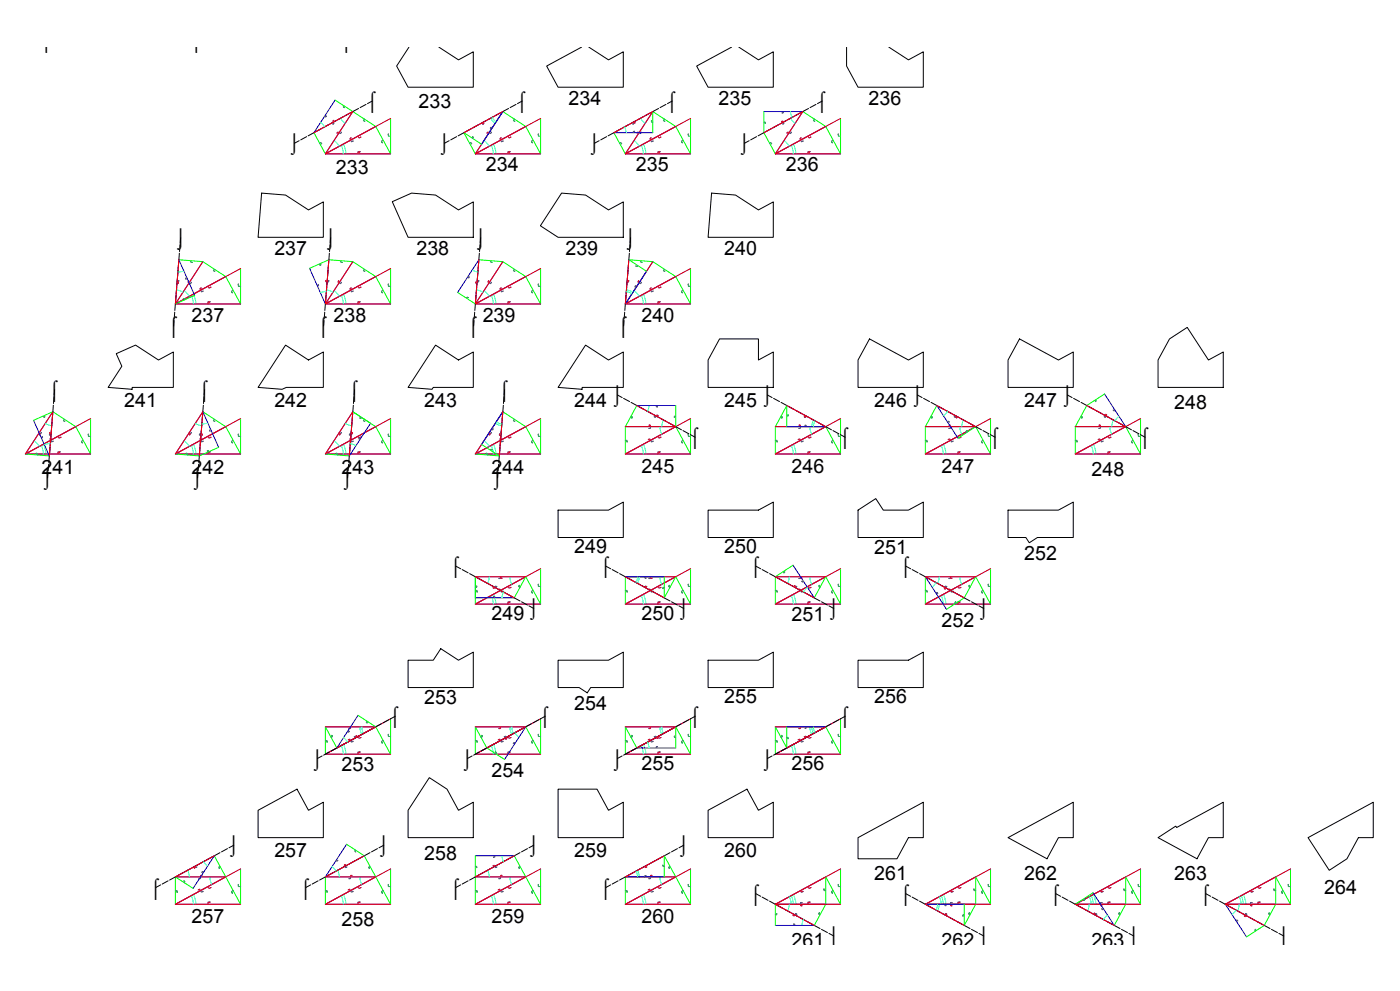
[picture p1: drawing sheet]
<svg xmlns="http://www.w3.org/2000/svg" width="1189mm" height="841mm" viewBox="0 0 1189 841" stroke-linecap="round" stroke-linejoin="round" font-family="sans-serif">
<!-- layer: BASE -->
<g fill="none" stroke="#00f" stroke-width=".85">
<path d="M285 85l-18 28 33-18-24 36M649 95h33M682 95l-24 36M682 95l-33 18M319 107l-43 24M394 113l33-18-23 36M446 107l-42 24M554 113h-33l33-18-23 36M574 107l-43 24M701 107l-43 24M276 131h56M404 131h55"/>
<path d="M531 131h55M658 131h56M172 222l-23 36M192 235l-43 23M263 228l13 30M279 220l-3 38M300 222l-24 36M319 235l-43 23M427 222l-23 36M446 235l-42 23M534 220l-3 38M554 222l-23 36"/>
<path d="M574 235l-43 23M149 258h55M165 251l-13-31-3 38M276 258h56M389 248l18-28-3 38M404 258h55M531 258h55M938 334l18 28M28 357l14 30 3-38-23 36M172 349l-23 36M172 349l-3 38M172 349l14 31"/>
<path d="M315 359l-18 28 3-38-24 36M574 344h-33l33 18M668 344l33 18M923 344l33 18M64 362l-42 23M192 362l-43 23M319 362l-43 23M446 362l-42 23M531 362h43M574 362l-43 23h55M658 362h43M701 362l-43 23h56"/>
<path d="M786 362h43M829 362l-43 23h55M829 362l-33-18 18 28M913 362h43M956 362l-43 23h56M22 385h55M149 385h55M276 385h56M404 385h55M404 385l23-36-3 38M673 480l18 27-33-18h43l-43 24h56M786 489h43l-43 24h55"/>
<path d="M786 489l33 18M786 489l18 28M404 507h33l-33-18h42l-42 24h55M564 507l-33-18h43l-43 24h55M276 617h43l-43 23h56M304 607l-18 28M404 617h42M446 617l-42 23h55M446 617l-18 28M531 617h43l-43 23h55M658 617h43l-43 23h56M541 635h33"/>
<path d="M294 717l-18 27M309 726l-33 18M404 726h33l-33 18h42l-42 23h55M564 726l-33 18h43l-43 23h55M164 754l18-28-33 18h43l-43 23h55M276 744h43l-43 23h56M701 744l-43 23M829 744l-43 23M928 758l18 27-33-18M956 744l-43 23M1083 744l-42 23M658 767h56"/>
<path d="M658 767l33 18h-33M786 767h55M786 767l33 18M913 767h56M1041 767h55M1041 767l33 18M1041 767l18 28"/>
</g>
<!-- layer: PERPENDICULAR -->
<g fill="none" stroke="#0f0" stroke-width=".85">
<path d="M285 85l34 22 13 24v-30M427 95l19 12 13 24v-30M649 95v18l9 18M682 95l19 12 13 24v-30M267 113l9 18M521 113l10 18M586 101v30l-12-24-20-12v18M409 122l-15-9 10 18M152 220l20 2 20 13 12 23v-30M263 228l16-8 21 2 19 13 13 23v-30M407 220l20 2 19 13 13 23v-30M586 228v30l-12-23-20-13-20-2 15 10"/>
<path d="M165 251l-16 7M389 248l15 10M938 334l-15 10-10 18v23M77 355v30l-13-23-19-13-17 8M172 349l20 13 12 23v-30M300 349l19 13 13 23v-30M427 349l19 13 13 23v-30M541 344l-10 18v23M574 344v18l12 23v-30M714 355v30l-13-23M796 344l-10 18v23M841 355v30l-12-23-15 10"/>
<path d="M969 355v30l-13-23M186 380l-17 7-20-2M409 377l15 10-20-2M668 362v-18l-10 18v23M22 385l20 2M276 385l21 2M673 480l-15 9v24M404 489v24M459 483v30l-13-24-9 18M531 489v24M586 483v30l-12-24-10 18v-18M714 483v30l-13-24-10 18"/>
<path d="M786 489v24M841 483v30l-12-24-10 18-15 10M304 607l15 10 13 23v-30M459 610v30l-13-23M586 610v30l-12-23v18M668 617v18l-10-18v23M714 610v30l-13-23M286 635l-10-18v23M541 635l-10-18v23M404 640v-23l9 18 15 10M294 717l15 9 23 41v-30M182 726l22 41v-30"/>
<path d="M404 726v41M437 726l22 41v-30M586 737v30l-22-41v18M714 737v30l-13-23v23l-10 18M841 737v30l-12-23v23l-10 18v-18M969 737v30l-13-23v23l-10 18M1096 737v30l-13-23v23l-9 18-15 10M164 754l-15-10v23M276 744v23M531 744v23M928 758l-15 9M658 767v18"/>
</g>
<!-- layer: HYPOTENUSE -->
<g fill="none" stroke="#f00" stroke-width=".85">
<path d="M267 113l33-18-24 36M332 101l-56 30M394 113l33-18-23 36M459 101l-55 30M521 113l33-18-23 36M586 101l-55 30M649 113l33-18-24 36M714 101l-56 30M276 131h56M404 131h55M531 131h55M658 131h56"/>
<path d="M152 220l-3 38M172 222l-23 36M204 228l-55 30M279 220l-3 38M300 222l-24 36M332 228l-56 30M407 220l-3 38M427 222l-23 36M459 228l-55 30M534 220l-3 38M554 222l-23 36M586 228l-55 30"/>
<path d="M149 258h55M276 258h56M404 258h55M531 258h55M77 355l-55 30M204 355l-55 30M332 355l-56 30M459 355l-55 30M541 344l33 18h-43M586 355l-55 30h55M668 344l33 18h-43M714 355l-56 30h56"/>
<path d="M796 344l33 18h-43M841 355l-55 30h55M923 344l33 18h-43M969 355l-56 30h56M22 385h55M22 385l23-36-3 38M149 385h55M149 385l23-36-3 38M276 385h56M276 385l24-36-3 38M404 385h55M404 385l23-36-3 38"/>
<path d="M446 489h-42l33 18M459 483l-55 30h55M574 489h-43l33 18M586 483l-55 30h55M701 489h-43l33 18M714 483l-56 30h56M829 489h-43l33 18M841 483l-55 30h55M276 617h43M332 610l-56 30h56M404 617h42M459 610l-55 30h55"/>
<path d="M531 617h43M586 610l-55 30h55M658 617h43M714 610l-56 30h56M182 726l-33 18h43M204 737l-55 30h55M309 726l-33 18h43M332 737l-56 30h56M437 726l-33 18h42M459 737l-55 30h55M564 726l-33 18h43l-43 23M586 737l-55 30"/>
<path d="M714 737l-56 30M841 737l-55 30M969 737l-56 30M1096 737l-55 30M531 767h55M658 767h56M658 767l33 18M786 767h55M786 767l33 18M913 767h56M913 767l33 18M1041 767h55"/>
<path d="M1041 767l33 18"/>
</g>
<!-- layer: Standard -->
<g fill="none" stroke="#0ff" stroke-width=".85">
<path d="M292 122l1 5 1 4M419 122l2 5v4M546 122l2 5v4M674 122l1 5 1 4M164 250l2 4v4M292 250l1 4 1 4M419 250l2 4v4M546 250l2 4v4M37 377l1 4 1 4M164 377l2 4v4M292 377l1 4 1 4M419 377l2 4v4"/>
<path d="M546 377l2 4v4M674 377l1 4 1 4M801 377l2 4v4M928 377l2 4 1 4M419 504l2 5v4M546 504l2 5v4M674 504l1 5 1 4M801 504l2 5v4M292 632l1 4 1 4M419 632l2 4v4M546 632l2 4v4M674 632l1 4 1 4"/>
<path d="M164 759l2 5v3M292 759l1 5 1 3M419 759l2 5v3M546 759l2 5v3M674 759l1 5 1 3M801 759l2 5v3M928 759l2 5 1 3M1056 759l1 5 1 3"/>
</g>
<g fill="none" stroke="#4554a5" stroke-width=".85">
<path d="M305 128l1 1h-1M306 129h-2v2M433 128v1M433 129h-2v2M560 128l1 1h-1M561 129h-2v2M687 128l1 1h-1M688 129h-2v2M178 256h.1M178 256h-1v2M305 256h1h-1M306 256h-2v2"/>
<path d="M433 256h.1M433 256h-2v2M560 256h1h-1M561 256h-2v2M51 383v1M51 383h-2v2M178 383v1M178 383h-1v2M305 383h1l-1 1M306 383h-2v2M433 383v1M433 383h-2v2"/>
<path d="M560 383h1l-1 1M561 383h-2v2M687 383h1l-1 1M688 383h-2v2M815 383v1M815 383h-2v2M942 383h1l-1 1M943 383h-2v2M433 511h.1M433 511h-2v2M560 511h1h-1M561 511h-2v2"/>
<path d="M687 511h1h-1M688 511h-2v2M815 511h.1M815 511h-2v2M305 638h1h-1M306 638h-2v2M433 638h.1M433 638h-2v2M560 638h1h-1M561 638h-2v2M687 638h1h-1M688 638h-2v2"/>
<path d="M178 765v1M178 766h-1v1M305 765l1 1h-1M306 766h-2v1M433 765v1M433 766h-2v1M560 765l1 1h-1M561 766h-2v1M687 765l1 1h-1M688 766h-2v1M815 765v1M815 766h-2v1"/>
<path d="M942 765l1 1h-1M943 766h-2v1M1069 765l1 1h-1M1070 766h-2v1"/>
</g>
<g fill="none" stroke="#139b48" stroke-width=".85">
<path d="M330 114h.1M330 114v2h2M457 114h.1M457 114v2h2M584 114h1M584 114l1 2h1M712 114h.1M712 114v2h2M202 242v-1l1 1M202 241v2h2M330 242v-1v1M330 241v2h2"/>
<path d="M457 242v-1v1M457 241v2h2M584 242v-1l1 1M584 241l1 2h1M75 369v-1v1M75 368v2h2M202 369v-1l1 1M202 368v2h2M330 369v-1v1M330 368v2h2M457 369v-1v1M457 368v2h2"/>
<path d="M584 369v-1l1 1M584 368l1 2h1M712 369v-1v1M712 368v2h2M839 369v-1v1M839 368v2h2M966 369l1-1v1M967 368v2h2M457 496h.1M457 496v2h2M584 496h1M584 496l1 2h1"/>
<path d="M712 496h.1M712 496v2h2M839 496h.1M839 496v2h2M330 624v-1v1M330 623v2h2M457 624v-1v1M457 623v2h2M584 624v-1l1 1M584 623l1 2h1M712 624v-1v1M712 623v2h2"/>
<path d="M202 751h1M202 751v1h2M330 751h.1M330 751v1h2M457 751h.1M457 751v1h2M584 751h1M584 751l1 1h1M712 751h.1M712 751v1h2M839 751h.1M839 751v1h2"/>
<path d="M966 751h1M967 751v1h2M1094 751h.1M1094 751v1h2"/>
</g>
<g fill="none" stroke="#cd2027" stroke-width=".85">
<path d="M304 116l1 1 2-1h-1M307 116l-1 1M431 116l1 1 2-1h-1M434 116l-1 1M559 116l1 1 1-1M561 116v1M686 116l1 1 2-1h-1M689 116l-1 1M177 243l1 2 1-1M179 244h.1M304 243l1 2 2-1h-1M307 244h-1"/>
<path d="M431 243l1 2 2-1h-1M434 244h-1M559 243l1 2 1-1M561 244h.1M49 370l1 2 2-1h-1M52 371h-1M177 370l1 2 1-1M179 371h.1M304 370l1 2 2-1h-1M307 371h-1M431 370l1 2 2-1h-1M434 371h-1"/>
<path d="M559 370l1 2 1-1M561 371h.1M686 370l1 2 2-1h-1M689 371h-1M813 370l1 2 2-1h-1M816 371h.1M941 370l1 2 1-1M943 371h.1M431 498l1 1 2-1-1 1M434 498l-1 1M559 498l1 1 1-1v1M561 498v1"/>
<path d="M686 498l1 1 2-1-1 1M689 498l-1 1M813 498l1 1 2-1-1 1M816 498v1M304 625l1 2 2-1h-1M307 626h-1M431 625l1 2 2-1h-1M434 626h-1M559 625l1 2 1-1M561 626h.1M686 625l1 2 2-1h-1M689 626h-1"/>
<path d="M177 752l1 2 1-1M179 753v1M304 752l1 2 2-1h-1M307 753l-1 1M431 752l1 2 2-1h-1M434 753l-1 1M559 752l1 2 1-1M561 753v1M686 752l1 2 2-1h-1M689 753l-1 1M813 752l1 2 2-1h-1M816 753v1"/>
<path d="M941 752l1 2 1-1M943 753v1M1068 752l1 2 2-1h-1M1071 753l-1 1"/>
</g>
<!-- layer: 0 -->
<g fill="none" stroke="#0ff" stroke-width=".85">
<path d="M418 100l3 3M671 95l2 5M272 104l4 4M284 119l4 5M289 100l4 5M411 119l4 5M417 100l4 5M530 108l2 5M538 119l5 5M544 100l4 5M666 119l4 5M671 100l4 5"/>
<path d="M290 123l1 3 1 5M417 123l1 3 1 5M544 123l2 3v5M672 123l1 3 1 5M156 230l-5 1M401 229l5 2M150 246l5 2M156 247l5 5M162 251l2 3v4M277 248h-5M277 246l6 2M284 247l4 5"/>
<path d="M290 251l1 3 1 4M405 246l5 2M411 247l4 5M417 251l1 3 1 4M532 248l5 1M532 246l5 2M538 247l5 5M544 251l2 3v4M38 359l6 2M166 359l5 2M176 359l-5 1M293 359l6 2"/>
<path d="M421 359l5 2M421 358l5 2M551 344l-1 5M563 356l-1 6M691 356l-2 6M692 357l-1 5M805 349l-4 4M818 356l-1 6M946 356l-2 6M950 353l-3 4M29 374l4 5M35 378l1 3 1 4"/>
<path d="M43 377h-5M156 374l5 5M162 378l2 3v4M284 374l4 5M290 378l1 3 1 4M297 377l5 1M411 374l4 5M417 378l1 3 1 4M544 378l2 3v4M560 362l2 6M672 378l1 3 1 4M688 362l1 6"/>
<path d="M799 378l1 3 1 4M815 362l2 6M927 378l1 3v4M942 362l2 6M415 489l-1 6M433 489l2 7M541 489l-1 5M543 489l-2 6M560 489l2 7M670 489l-1 6M686 499l-4 3M688 489l1 7"/>
<path d="M795 494l-4 4M798 489l-2 6M815 489l2 7M417 505l1 4 1 4M428 502l-2 5M544 505l2 4v4M672 505l1 4 1 4M799 505l1 4 1 4M306 617l1 6M307 617l2 5M433 617l2 6M435 617l1 5"/>
<path d="M560 617l2 6M562 617l1 5M688 617l1 6M689 617l2 5M691 617l1 5M290 633l1 3 1 4M292 626l3 4M417 633l1 3 1 4M437 622l4 4M544 633l2 3v4M550 630l1 5M672 633l1 3 1 4"/>
<path d="M159 739l2 5M173 731l3 4M282 735l3 4M287 739l1 5M414 739l1 5M426 726l2 5M540 739l1 5M541 739l2 5M178 744l2 7M306 744l1 7M433 744l2 7M560 744l2 7"/>
<path d="M162 760l2 3v4M290 760l1 3 1 4M417 760l1 3 1 4M544 760l2 3v4M670 767l-1 6M670 761l2 6M672 760l1 3 1 4M796 767l-1 5M798 767l-2 6M798 761l1 6M799 760l1 3 1 4M925 767l-1 6"/>
<path d="M925 761l2 6M927 760l1 3v4M941 777l-4 3M1050 772l-4 4M1052 767l-1 6M1052 761l2 6M1054 760l1 3 1 4M682 780l-1 5"/>
</g>
<g fill="none" stroke="#4554a5" stroke-width=".85">
<path d="M277 99h.1M277 98v1h-1M664 96h.1M665 95v1h-1M283 105h.1M283 104l1 1h-1M290 113v-1v1M290 112l-1 1h-1M298 119v1h2M299 120h1M410 105h.1M410 104l1 1h-1"/>
<path d="M417 109h.1M417 113v-1v1M417 112v1h-2M418 109l-1-1-1 1M425 119l1 1h1M427 120h.1M538 105h.1M538 104v1h-1M539 111v1M539 111h-1v2M544 113l1-1v1M545 112l-1 1h-1"/>
<path d="M552 119l1 1h2M554 120h1h-1M665 105h.1M665 104l1 1h-1M672 113v-1v1M672 112l-1 1h-1M680 119l1 1h1M681 120h1M152 238h.1M152 238v1h-2M158 237h.1M159 236h-1v1"/>
<path d="M162 240h1h-1M163 240l-1 1-1-1M279 238h.1M279 238v1h-1M290 240h.1M290 240l-1 1-1-1M398 234l1 1-1 1M398 236h.1M406 238h1M407 238l-1 1h-1M417 240h.1M417 240v1l-2-1"/>
<path d="M534 238h.1M534 238v1h-1M544 240h1M545 240l-1 1-1-1M170 246l1 2 2-1M172 247h1h-1M270 241l1 1-1 1M270 242h.1M298 246v2l2-1M299 247h1M425 246l1 2 1-1M427 247h.1"/>
<path d="M539 243h1M540 243h-1l1 1M552 246l1 2 2-1M554 247h1h-1M556 354h.1M557 353v1h-1M557 344v1h1M558 345h.1M683 354h.1M685 353l-1 1h-1M805 358v-1l1 1M806 358h.1"/>
<path d="M811 354h.1M812 353l-1 1h-1M938 354h.1M939 353v1h-1M945 348l1 1 1-1M946 348h-1M35 367h.1M35 367l-1 1-1-1M36 370v1l-1 1M36 371h.1M42 369h.1M43 374l1 1 1-1"/>
<path d="M43 368h-1v1M45 374v1M162 367h1h-1M163 367l-1 1-1-1M169 369h1M170 374l1 1 2-1M171 368h-2v1M172 374h1l-1 1M178 366h.1M179 365h-1v1M290 367h.1M290 367l-1 1-1-1"/>
<path d="M297 369h.1M298 374v1l2-1M298 368h-1v1M299 374h1v1M305 372h.1M305 371v1l1 1M417 367h.1M417 367v1l-2-1M418 363l1 1-1 1M418 365h1M424 369h.1M425 374l1 1 1-1"/>
<path d="M425 368h-1v1M427 374v1M551 363v1M552 374l1 1 2-1M552 362v2h-1M554 374h1l-1 1M679 363l-1 1h1M680 374l1 1 1-1M680 362v2h-2M681 374h1v1M684 361h1v1M684 361h.1"/>
<path d="M806 363v1M807 374l1 1 1-1M807 362v2h-1M809 374v1M934 363l-1 1h1M935 374v1l2-1M935 362v2h-2M936 374h1l-1 1M422 498h.1M422 498l-1-1-1 1M424 491h.1M425 489v2h-1"/>
<path d="M548 489v2h1M548 490v1M549 498h.1M549 498l-1-1v1M551 491h.1M552 489v2h-1M676 498h.1M677 498l-1-1-1 1M679 491h-1h1M680 489v2h-2M681 493l1 1M681 493v1"/>
<path d="M804 498h.1M804 498l-1-1-1 1M806 491h.1M807 489v2h-1M419 506h1v1M419 506h.1M425 501l1 2 1-1M427 502h.1M552 501l1 2 2-1M554 502h1h-1M680 501l1 2 1-1M681 502h1"/>
<path d="M795 503h1v1M796 503h.1M807 501l1 2 1-1M809 502h.1M297 618h-1h1M298 617v1h-2M424 618h.1M425 617v1h-1M551 618h.1M552 617v1h-1M679 618h-1h1M680 617v1h-2"/>
<path d="M684 618h.1M685 617v1h-1M296 621h1M297 621l-1 1-1-1M298 628v2l2-1M299 629h1v1M301 625h1l1 1M301 625h.1M425 628l1 2 1-1M427 629v1M428 625h1l1 1M428 625h1"/>
<path d="M436 631h.1M437 631l-1-1v1M552 628l1 2 2-1M554 629h1l-1 1M556 625h1v1M556 625h.1M558 634h.1M558 634h-1v1M680 628l1 2 1-1M681 629h1v1M683 625h1l1 1M683 625h.1"/>
<path d="M165 735l1 1h1M167 736h.1M287 730h.1M287 730l-1 1-1-1M293 735v1h2M294 736h.1M419 727v1M420 735l1 1h1M420 726v1h-1M422 736h.1M548 735v1h1M549 736h.1"/>
<path d="M169 746h.1M170 756l1 1h2M170 744v2h-1M171 740h1M172 757h1h-1M173 740l-1-1-1 1M297 746h-1h1M298 756v1h2M298 744v2h-2M299 757h1M424 746h.1M425 756l1 1h1"/>
<path d="M425 744v2h-1M427 757h.1M548 743h.1M549 743h-1v1M551 746h.1M552 756l1 1h2M552 744v2h-1M554 757h1h-1M680 756l1 1h1M681 757h1M807 756l1 1h1M809 757h.1"/>
<path d="M935 756v1h2M936 757h1h-1M1062 756l1 1h1M1064 757h.1M676 776h.1M677 776l-1-1-1 1M681 766h.1M681 766h-1v1M802 767v2h1M803 768v1M804 776h.1M804 776l-1-1-1 1"/>
<path d="M808 766h1h-1M809 766h-2v1M931 776h.1M931 776l-1-1v1M936 766h.1M936 771v1l1-1M936 771v1M936 766h-1v1M1058 776h.1M1059 776l-1-1-1 1M1063 766h.1M1063 766h-1v1"/>
<path d="M674 784h1v1M674 784h.1M1050 781l1 1M1051 781h.1"/>
</g>
<g fill="none" stroke="#139b48" stroke-width=".85">
<path d="M292 90l-1 1h1M292 91h.1M309 101v1l1 1M309 103h1h-1M325 119l-1 1 1 1M401 116l1 1-1 1M401 116h.1M437 101l-1 1 1 1M437 103h.1M453 119l-2 1 1 1M553 103h.1M553 103v1h1"/>
<path d="M564 101l-1 1 2 1M564 103h1h-1M580 119l-1 1v1M649 104h1v1M650 104h.1M691 101v1l1 1M692 103h-1M707 119l-1 1 1 1M271 122l2-1v1M273 122h.1M325 121h-1M399 122l1-1 1 1"/>
<path d="M400 122h.1M452 121h.1M526 122l1-1 1 1M528 122h.1M579 121h.1M654 122l1-1v1M655 122h.1M707 121h-1M162 221v2h1M163 222v1M182 228l-1 2h1M182 230h.1"/>
<path d="M271 224l1 1h1M272 225h.1M289 221v2h2M290 222v1M309 228v2h1M309 230h1h-1M417 221v2h1M418 222v1M437 228l-1 2h1M437 230h.1M540 226h.1M542 225l-1 1h-1"/>
<path d="M544 221v2h1M545 222v1M564 228l-1 2h2M564 230h1h-1M156 254l1-1v1M156 253v1M197 248v1v-1M198 246l-1 1v2M325 248v1l-1-1M325 246l-1 1 1 2M397 252v1M398 253l-1-1-1 1"/>
<path d="M452 248v1v-1M453 246l-2 1 1 2M579 248v1v-1M580 246l-1 1v2M930 339l1 1-1 1M37 353v1h1M38 354h.1M55 356l-1 1 1 1M55 357v1M182 356l-1 1 1 1M182 357v1M306 355h.1"/>
<path d="M307 354v1h-1M309 356v1l1 1M309 357l1 1h-1M437 356l-1 1 1 1M437 357v1M536 353l1 1-1 1M536 354l1 1M573 354h.1M574 353h-1v1M663 353l1 1v1M664 354v1M669 352h.1"/>
<path d="M669 352v1h-1M791 353l1 1-1 1M791 354v1M918 353l1 1v1M919 354v1M930 341h.1M70 375v1M71 374h-2l1 2M197 375v1M198 374h-1v2M325 375v1h-1M325 374h-1l1 2"/>
<path d="M452 375v1M453 374h-2l1 2M531 374h2v1M532 375h1M579 375v1M580 374h-1v2M658 374h2v1M660 375h.1M707 375v1h-1M707 374h-1l1 2M786 374h1v1M787 375h.1"/>
<path d="M821 366h.1M821 365l-1 1 1 1M834 375v1M835 374h-2l1 2M913 374h2v1M914 375h1M961 375l1 1h-1M962 374h-1l1 2M31 385h1v1M31 385h.1M158 385h1v1M158 385h.1"/>
<path d="M176 383l1-1v1M176 382v1M285 385h2l-1 1M286 385h.1M413 385h1v1M413 385h.1M418 381v1M418 382l-1-1-1 1M405 498h.1M405 497v1h-1M441 497h.1M441 497l-1 1h2"/>
<path d="M563 499h.1M564 498h-1v2M568 497h.1M568 497v1h1M666 486h.1M666 485l1 1h-1M695 497h1M696 497l-1 1h1M823 497h.1M823 497v1h1M404 501h1v2M405 502v1v-1"/>
<path d="M452 503h.1M453 501l-2 1 1 1M531 501h2v2M532 502l1 1v-1M579 503h.1M580 501l-1 1v1M658 501h2v2M660 502v1v-1M707 503h-1M707 501l-1 1 1 1M786 501h1v2M787 502v1v-1"/>
<path d="M811 511h.1M812 511h-1v1M834 503h.1M835 501l-2 1 1 1M312 612l-1 1 1 1M312 613h.1M276 628h2v2M278 629v1v-1M282 624v1l-1 1M282 624h.1M325 630v1l-1-1M325 628l-1 1 1 2"/>
<path d="M404 628h1v2M405 629v1v-1M409 624l1 1-1 1M409 624h.1M421 638l1 1-1 1M421 638h.1M452 630v1v-1M453 628l-2 1 1 2M531 628h2v2M532 629l1 1v-1M536 624l1 1-1 1M537 624h-1"/>
<path d="M573 625v1h1M573 625h.1M579 630v1v-1M580 628l-1 1v2M658 628h2v2M660 629v1v-1M664 624v1l-1 1M664 624h.1M668 626h1v1M669 627h.1M707 630v1l-1-1M707 628l-1 1 1 2"/>
<path d="M186 737h.1M187 735l-1 1v1M302 721l-1 1 1 1M302 723h.1M314 737h-1M314 735l-1 1 1 1M404 735h1v1M405 736h.1M441 737h.1M442 735l-2 1 1 1M563 734h.1M563 734v1h1"/>
<path d="M568 737h.1M569 735l-1 1v1M149 756h1v1M150 757h1M156 748h1l-1 1M156 748h.1M197 758h.1M198 756l-1 1v1M276 756h2v1M278 757h.1M325 758h-1M325 756l-1 1 1 1"/>
<path d="M404 756h1v1M405 757h.1M452 758h.1M453 756l-2 1 1 1M531 756h2v1M532 757h1M579 758h.1M580 756l-1 1v1M700 755v-1v1M700 754v2h1M707 758h-1M707 756l-1 1 1 1"/>
<path d="M827 755v-1v1M827 754v2h2M834 758h.1M835 756l-2 1 1 1M954 755v-1l1 1M954 754v2h2M961 758h1h-1M962 756l-1 1 1 1M1082 755v-1v1M1082 754v2h1M1089 758h.1M1090 756l-2 1 1 1"/>
<path d="M659 776h1M660 775v1h-2M695 775h1M696 775l-1 1h1M818 777h.1M819 776h-1v2M823 775h.1M823 775v1h1M921 764h.1M921 763l-1 1M950 775h.1M951 775l-1 1h1"/>
<path d="M1078 775h.1M1078 775l-1 1h1M1066 789h.1M1066 789h-1l1 1"/>
</g>
<g fill="none" stroke="#cd2027" stroke-width=".85">
<path d="M283 102v1v1M284 102h-1M286 113h.1M288 113l-1-1v1M298 117l-1 1 1 1M298 117h.1M410 105h.1M410 104l1 1h-1M414 113h.1M415 113l-1-1v1M425 117h1l-2 1 1 1M426 117h-1"/>
<path d="M538 104v1l1-1M539 104h.1M541 113h.1M543 113l-1-1-1 1M553 117l-1 1v1M553 117h.1M664 103h.1M664 103h1v1M668 113h.1M670 113l-1-1v1M680 117l-1 1 1 1M680 117h.1"/>
<path d="M305 129h1h-2v2M305 129h1M432 129h1h-2v2M432 129h1M560 129h-1v2M560 129h.1M687 129h1h-2v2M687 129h1M150 239h2l-1 1M160 239v-1v1l1 1M160 238h.1M277 238h.1"/>
<path d="M277 238v1h1M287 239l1-1-1 1 1 1M288 238h-1M404 240h.1M405 239h-1v1M415 239v-1l-1 1 1 1M415 238h.1M534 239h-1M534 238v1M542 239v-1v1l1 1M542 238h.1M152 240h-1"/>
<path d="M171 245v-1l-1 1v1M171 244h-1M178 256h-1v2M178 256h.1M298 245v-1l-1 1 1 1M298 244h.1M305 256h1h-2v2M305 256h1M425 245l1-1-2 1 1 1M426 244h-1M432 256h1h-2v2M432 256h1"/>
<path d="M553 245v-1l-1 1v1M553 244h.1M560 256h-1v2M560 256h.1M558 353v-1l-1 1M559 352v1M683 354h.1M685 353l-1 1M812 353l-1 1h1M812 355h1M939 352h.1M939 352h1l-1 1"/>
<path d="M33 367l1 1v1M34 369h.1M42 367h.1M42 367v1h1M43 372h1h-2l1 2M44 372h-1M161 367l1 1-1 1M161 369h.1M171 372h-1v2M171 368h1v1M171 372h-1M172 369h.1"/>
<path d="M288 367l1 1-1 1M289 369h-1M298 372h-1l1 2M298 372h.1M299 368h-1M299 367v1M415 367l1 1v1M416 369h.1M424 369h.1M425 372h1h-2l1 2M425 368h-1v1M426 372h-1"/>
<path d="M551 373h-1M551 373h-1l2-1v2M552 361h-1h1v1M552 361h-1M678 373h.1M678 373l1-1 1 2M679 361h1v1M679 361h.1M806 373h-1M806 373h-1l1-1 1 2M806 361h1v1M806 361h.1"/>
<path d="M933 373h.1M933 373l1-1 1 2M934 361h-1h2v1M934 361h-1M50 384h1h-2v1M50 383l1 1M178 384h-1v1M178 383v1M305 384h1h-2v1M305 383l1 1M432 384h1h-2v1M432 383l1 1"/>
<path d="M560 384h-1v1M560 383v1M687 384h1h-2v1M687 383l1 1M815 384h-2v1M815 383v1M942 384h1h-2v1M942 383l1 1M419 499h.1M420 498v1h-1M425 489v2h1M426 491h.1"/>
<path d="M549 498l-1-1v1M549 498h.1M552 489v2h2h-1M554 491h-1M674 497h1M675 497v1M680 489v2h1M681 491h.1M802 498v1l1 1M802 500h1M807 489v2h1M808 491h.1"/>
<path d="M423 500h.1M424 500h-1h1l1 1M432 511h1h-2v2M432 511h1M551 500h-1M551 500h-1h2v1M560 511h-1v2M560 511h.1M678 500h.1M678 500h1l1 1M687 511h1h-2v2M687 511h1"/>
<path d="M806 500h-1M806 500h-1h1l1 1M815 511h-2v2M815 511h.1M296 618h1M298 617v1h-1M424 618h.1M425 617v1h-1M551 618h1M552 617v1h-1h1M679 618h.1M680 617v1h-1"/>
<path d="M296 628h.1M296 628l1-1 1 1M303 625h-1l1 1M303 624h.1M305 639l1-1h-2v2M305 638h1M423 628h.1M424 628h-1l1-1 1 1M430 627h-1M430 626v1M432 639l1-1h-2v2M432 638h1"/>
<path d="M551 628h-1M551 628h-1l2-1v1M557 626l1 1v-1M559 626v1M560 639v-1h-1v2M560 638h.1M678 628h.1M678 628l1-1 1 1M683 625h.1M684 625l1 1M687 639l1-1h-2v2M687 638h1"/>
<path d="M165 737h.1M165 735l1 1h-1M293 734h-1l1 1M293 734h.1M419 734v1M419 735l1-1v1M548 735v1h1M549 736h.1M169 755h-1M169 755h-1h2v1M171 743h-1v1M171 743h1"/>
<path d="M296 755h.1M296 755h1l1 1M299 743h-1v1M299 743h.1M423 755h.1M424 755h-1h1l1 1M426 743h-1v1M426 743h.1M551 755h-1M551 755h-1h2v1M553 743h1h-2v1M553 743h1"/>
<path d="M680 756l1 1 1-1-1 1M682 756l-1 1M807 756l1 1 1-1v1M809 756v1M935 756v1l2-1-1 1M937 756l-1 1M1062 756l1 1 1-1-1 1M1064 756v1M178 766h-1v1M178 766h.1M305 766h1h-2v1M305 766h1"/>
<path d="M432 766h1h-2v1M432 766h1M560 766h-1v1M560 766h.1M673 777h1M675 776l-1 1M680 767v2h1M681 769h.1M687 766h1h-2v1M687 766h1M803 776v-1l-1 1M804 776h.1"/>
<path d="M807 767v2h1M808 769h.1M815 766h-2v1M815 766h.1M929 775h1M929 775h1v1M935 767v2h1h-1M936 769h-1M942 766h1h-2v1M942 766h1M1057 776v1v1M1057 778h.1"/>
<path d="M1062 767v2h1M1063 769h.1M1069 766h1h-2v1M1069 766h1"/>
</g>
<g fill="none" stroke="#000" stroke-width=".85">
<path d="M347 40l-10 16 10 18h55v-30l-13 7-16-11M494 40l-30 16 10 18h55v-30l-12 7-17-11M621 40l-29 16 9 18h56v-30l-13 7-17-11M719 40v16l10 18h55v-30l-13 7-16-11M292 99l-5 3M298 95l-5 3M305 92l-6 3M311 89l-5 2M316 86l-4 2M419 99l-5 3M426 95l-5 3M432 92l-5 3"/>
<path d="M438 89l-5 2M443 86l-4 2M547 99l-5 3M553 95l-5 3M559 92l-5 3M566 89l-6 2M571 86l-4 2M674 99l-5 3M680 95l-5 3M687 92l-5 3M693 89l-5 2M698 86l-4 2"/>
<path d="M254 119l-4 3M260 116l-5 3M267 113l-5 2M273 109l-5 3M279 106l-5 2M286 102l-5 3M381 119l-4 3M388 116l-5 3M394 113l-5 2M400 109l-5 3M407 106l-5 2M413 102l-5 3"/>
<path d="M509 119l-4 3M515 116l-5 3M521 113l-5 2M528 109l-5 3M534 106l-5 2M540 102l-5 3M636 119l-4 3M642 116l-5 3M649 113l-5 2M655 109l-5 3M661 106l-5 2M668 102l-5 3"/>
<path d="M222 164l20 2 20 12 13-7v30h-56zM333 171l17-7 20 2 19 12 13-7v30h-55zM477 164l20 2 20 12 12-7v30h-55l-15-9zM604 164l21 2 19 12 13-7v30h-56zM152 215v6M153 208l-1 5M153 202v4M280 215l-1 6M280 208v5M281 202l-1 4M407 215v6M408 208l-1 5"/>
<path d="M408 202v4M534 215v6M535 208v5M535 202v4M151 236l-1 6M151 229v6M152 222l-1 6M278 236v6M279 229l-1 6M279 222v6M405 236v6M406 229v6"/>
<path d="M407 222l-1 6M533 236l-1 6M533 229v6M534 222l-1 6M149 258l-1 5M150 251l-1 5M150 243v6M276 258v5M277 251l-1 5M277 243v6M404 258l-1 5M404 251v5"/>
<path d="M405 243l-1 6M531 258v5M532 251l-1 5M532 243v6M148 272l-1 5M148 265v6M275 272v5M276 265l-1 6M403 272l-1 5M403 265v6M530 272v5M530 265v6"/>
<path d="M242 293l20 13 13-7v30h-32l-3 1-21-1zM370 293l19 13 13-7v30h-34l-1 1-20-1zM497 293l20 13 12-7v30h-35v1l-20-1zM611 288h33v18l13-7v30h-56v-23zM738 288l33 18 13-7v30h-55v-23zM866 288l33 18 12-7v30h-55v-23zM993 288l15-10 18 28 13-7v30h-56v-23zM99 300l16-7 20 13 12-7v30h-35v1l-20-1 11-18zM46 337l-1 5M46 331v4M173 337v5M174 331l-1 4"/>
<path d="M301 337l-1 5M301 331v4M428 337v5M428 331v4M524 335l4 2M530 338l5 3M652 335l4 2M657 338l5 3M779 335l4 2M784 338l5 3M906 335l4 2M912 338l5 3"/>
<path d="M44 358v6M45 351l-1 6M45 344v6M172 358l-1 6M172 351v6M173 344l-1 6M299 358l-1 6M299 351v6M300 344v6M426 358v6M427 351l-1 6M427 344v6"/>
<path d="M536 341l5 3M542 345l5 3M548 348l6 3M555 352l5 2M561 355l5 3M567 359l5 2M663 341l5 3M670 345l5 3M676 348l5 3M682 352l5 2M688 355l6 3M695 359l5 2"/>
<path d="M791 341l5 3M797 345l5 3M803 348l5 3M809 352l6 2M816 355l5 3M822 359l5 2M918 341l5 3M924 345l5 3M931 348l5 3M937 352l5 2M943 355l5 3M949 359l6 2"/>
<path d="M42 380v5M43 372v6M44 365l-1 6M170 380l-1 5M170 372v6M171 365v6M297 380v5M298 372l-1 6M298 365v6M425 380l-1 5M425 372v6M426 365l-1 6"/>
<path d="M574 362l5 3M580 365l5 3M586 369l4 2M701 362l5 3M707 365l5 3M714 369l4 2M828 362l5 3M835 365l5 3M841 369l4 2M956 362l5 3M962 365l5 3M968 369l4 2"/>
<path d="M41 394v6M42 387l-1 5M169 394l-1 6M169 387v5M296 394v6M297 387l-1 5M423 394v6M424 387v5M41 401l-1 5M168 401v5M296 401l-1 5M423 401v5"/>
<path d="M474 433h43l12-7v30h-55zM601 433h43l13-7v30h-56zM729 433l15-10 6 10h21l13-7v30h-55zM856 433h43l12-7v30h-30l-7 5-3-5h-15zM387 480l4 3M392 483l6 3M399 487l5 3M405 490l5 3M411 494l5 2M418 497l5 3M515 480l4 3M520 483l5 3"/>
<path d="M526 487l5 3M532 490l5 3M539 494l5 2M545 497l5 3M642 480l4 3M647 483l5 3M653 487l6 3M660 490l5 3M666 494l5 2M672 497l5 3M769 480l4 3M775 483l5 3"/>
<path d="M781 487l5 3M787 490l5 3M793 494l6 2M800 497l5 3M424 500l5 3M430 504l5 3M437 507l5 3M443 511l5 2M449 514l4 2M551 500l5 3M558 504l5 3M564 507l5 3"/>
<path d="M570 511l5 2M577 514l4 2M679 500l5 3M685 504l5 3M691 507l5 3M698 511l5 2M704 514l4 2M806 500l5 3M812 504l5 3M819 507l5 3M825 511l5 2M831 514l4 2"/>
<path d="M347 560h21l6-9 15 9 13-7v30h-55zM474 560h43l12-7v30h-27l-3 5-7-5h-18zM601 560h43l13-7v30h-56zM729 560h42l13-7v30h-55zM318 618l-5 2M324 614l-5 3M330 611l-5 3M336 608l-4 2M445 618l-5 2M451 614l-5 3M458 611l-5 3M463 608l-4 2"/>
<path d="M572 618l-5 2M579 614l-5 3M585 611l-5 3M590 608l-4 2M700 618l-5 2M706 614l-5 3M712 611l-5 3M718 608l-4 2M280 638l-5 3M286 635l-5 2M292 631l-5 3M299 628l-5 3"/>
<path d="M305 624l-5 3M311 621l-5 3M407 638l-5 3M414 635l-5 2M420 631l-5 3M426 628l-5 3M432 624l-5 3M439 621l-5 3M535 638l-5 3M541 635l-5 2M547 631l-5 3M554 628l-6 3"/>
<path d="M560 624l-5 3M566 621l-5 3M662 638l-5 3M668 635l-5 2M675 631l-5 3M681 628l-5 3M687 624l-5 3M694 621l-6 3M274 642l-5 2M365 660l15 10 9 18 13-7v30h-55v-23zM401 642l-4 2M528 642l-4 2"/>
<path d="M656 642l-4 2M474 670h33l10 18 12-7v30h-55zM219 688l33-18 10 18 13-7v30h-56zM601 688l33-18 10 18 13-7v30h-56zM199 717l-5 3M326 717l-4 3M453 717l-4 3M581 717l-4 3M729 711l55-30v30h-13l-9 18h-33zM856 711l55-30v30h-12l-10 18zM983 711l15-10 1 1 40-21v30h-13l-10 18zM1111 711l55-30v30h-12l-10 18-15 10z"/>
<path d="M162 737l-5 3M168 734l-5 3M174 730l-5 3M181 727l-5 3M187 724l-5 2M193 720l-5 3M289 737l-5 3M295 734l-5 3M302 730l-5 3M308 727l-5 3M314 724l-5 2M321 720l-5 3"/>
<path d="M416 737l-5 3M423 734l-5 3M429 730l-5 3M435 727l-5 3M442 724l-5 2M448 720l-5 3M544 737l-5 3M550 734l-5 3M556 730l-5 3M563 727l-5 3M569 724l-5 2M575 720l-5 3"/>
<path d="M136 751l-4 2M143 748l-5 2M149 744l-5 3M155 741l-5 2M264 751l-4 2M270 748l-5 2M276 744l-5 3M283 741l-5 2M391 751l-4 2M398 748l-6 2M404 744l-5 3M410 741l-5 2"/>
<path d="M519 751l-4 2M525 748l-5 2M531 744l-5 3M537 741l-5 2M642 758l4 3M769 758l4 3M897 758l4 3M1024 758l4 3M647 761l5 3M653 765l6 3M660 768l5 3M666 772l5 2"/>
<path d="M672 775l5 3M679 778l5 3M775 761l5 3M781 765l5 3M787 768l5 3M793 772l6 2M800 775l5 3M806 778l5 3M902 761l5 3M908 765l5 3M915 768l5 3M921 772l5 2"/>
<path d="M927 775l5 3M933 778l5 3M1029 761l5 3M1036 765l5 3M1042 768l5 3M1048 772l5 2M1055 775l5 3M1061 778l5 3M685 782l5 3M691 785l5 3M698 789l5 2M704 792l4 2"/>
<path d="M812 782l5 3M819 785l5 3M825 789l5 2M831 792l4 2M940 782l5 3M946 785l5 3M952 789l5 2M959 792l4 2M1067 782l5 3M1073 785l5 3M1080 789l5 2M1086 792l4 2"/>
</g>
<g font-size="16.7">
<text x="35" y="41">⌠</text>
<text x="162" y="41">⌠</text>
<text x="289" y="41">⌠</text>
<text x="483" y="89">234</text>
<text x="610" y="89">235</text>
<text x="738" y="89">236</text>
<text x="311" y="92">⌠</text>
<text x="355" y="91">233</text>
<text x="438" y="92">⌠</text>
<text x="566" y="92">⌠</text>
<text x="693" y="92">⌠</text>
<text x="245" y="128">⌡</text>
<text x="372" y="128">⌡</text>
<text x="500" y="128">⌡</text>
<text x="627" y="128">⌡</text>
<text x="285" y="148">233</text>
<text x="413" y="146">234</text>
<text x="540" y="146">235</text>
<text x="667" y="146">236</text>
<text x="148" y="208">⌡</text>
<text x="276" y="208">⌡</text>
<text x="403" y="208">⌡</text>
<text x="530" y="208">⌡</text>
<text x="233" y="217">237</text>
<text x="354" y="217">238</text>
<text x="480" y="217">239</text>
<text x="615" y="217">240</text>
<text x="163" y="273">237</text>
<text x="283" y="273">238</text>
<text x="410" y="273">239</text>
<text x="545" y="273">240</text>
<text x="142" y="283">⌠</text>
<text x="270" y="283">⌠</text>
<text x="397" y="283">⌠</text>
<text x="525" y="283">⌠</text>
<text x="41" y="337">⌠</text>
<text x="169" y="337">⌠</text>
<text x="296" y="337">⌠</text>
<text x="423" y="337">⌠</text>
<text x="519" y="341">⌡</text>
<text x="106" y="346">241</text>
<text x="233" y="346">242</text>
<text x="360" y="346">243</text>
<text x="488" y="346">244</text>
<text x="615" y="345">245 ⌡</text>
<text x="742" y="345">246 ⌡</text>
<text x="870" y="345">247 ⌡</text>
<text x="997" y="347">248</text>
<text x="585" y="377">⌠</text>
<text x="713" y="377">⌠</text>
<text x="840" y="377">⌠</text>
<text x="967" y="377">⌠</text>
<text x="545" y="402">245</text>
<text x="672" y="402">246</text>
<text x="800" y="402">247</text>
<text x="35" y="402">241</text>
<text x="163" y="402">242</text>
<text x="290" y="402">243</text>
<text x="417" y="402">244</text>
<text x="927" y="404">248</text>
<text x="35" y="412">⌡</text>
<text x="163" y="412">⌡</text>
<text x="290" y="412">⌡</text>
<text x="417" y="412">⌡</text>
<text x="488" y="470">249</text>
<text x="615" y="470">250</text>
<text x="742" y="470">251</text>
<text x="870" y="475">252</text>
<text x="382" y="486">⌠</text>
<text x="509" y="486">⌠</text>
<text x="637" y="486">⌠</text>
<text x="764" y="486">⌠</text>
<text x="417" y="526">249 ⌡</text>
<text x="545" y="526">250 ⌡</text>
<text x="672" y="527">251</text>
<text x="703" y="522">⌡</text>
<text x="830" y="522">⌡</text>
<text x="800" y="532">252</text>
<text x="360" y="598">253</text>
<text x="615" y="597">255</text>
<text x="742" y="597">256</text>
<text x="488" y="603">254</text>
<text x="331" y="614">⌠</text>
<text x="458" y="614">⌠</text>
<text x="585" y="614">⌠</text>
<text x="713" y="614">⌠</text>
<text x="264" y="650">⌡</text>
<text x="392" y="650">⌡</text>
<text x="519" y="650">⌡</text>
<text x="545" y="654">255</text>
<text x="647" y="650">⌡</text>
<text x="672" y="654">256</text>
<text x="290" y="654">253</text>
<text x="417" y="659">254</text>
<text x="193" y="723">⌡</text>
<text x="321" y="723">⌡</text>
<text x="448" y="723">⌡</text>
<text x="576" y="723">⌡</text>
<text x="233" y="727">257</text>
<text x="360" y="730">258</text>
<text x="488" y="727">259</text>
<text x="615" y="727">260</text>
<text x="742" y="747">261</text>
<text x="870" y="747">262</text>
<text x="997" y="747">263</text>
<text x="127" y="759">⌠</text>
<text x="255" y="759">⌠</text>
<text x="382" y="759">⌠</text>
<text x="509" y="759">⌠</text>
<text x="1125" y="759">264</text>
<text x="637" y="764">⌠</text>
<text x="764" y="764">⌠</text>
<text x="892" y="764">⌠</text>
<text x="1019" y="764">⌠</text>
<text x="163" y="784">257</text>
<text x="417" y="784">259</text>
<text x="545" y="784">260</text>
<text x="290" y="786">258</text>
<text x="672" y="803">261 ⌡</text>
<text x="800" y="803">262 ⌡</text>
<text x="927" y="803">263 ⌡</text>
<text x="1085" y="800">⌡</text>
</g>
</svg>
